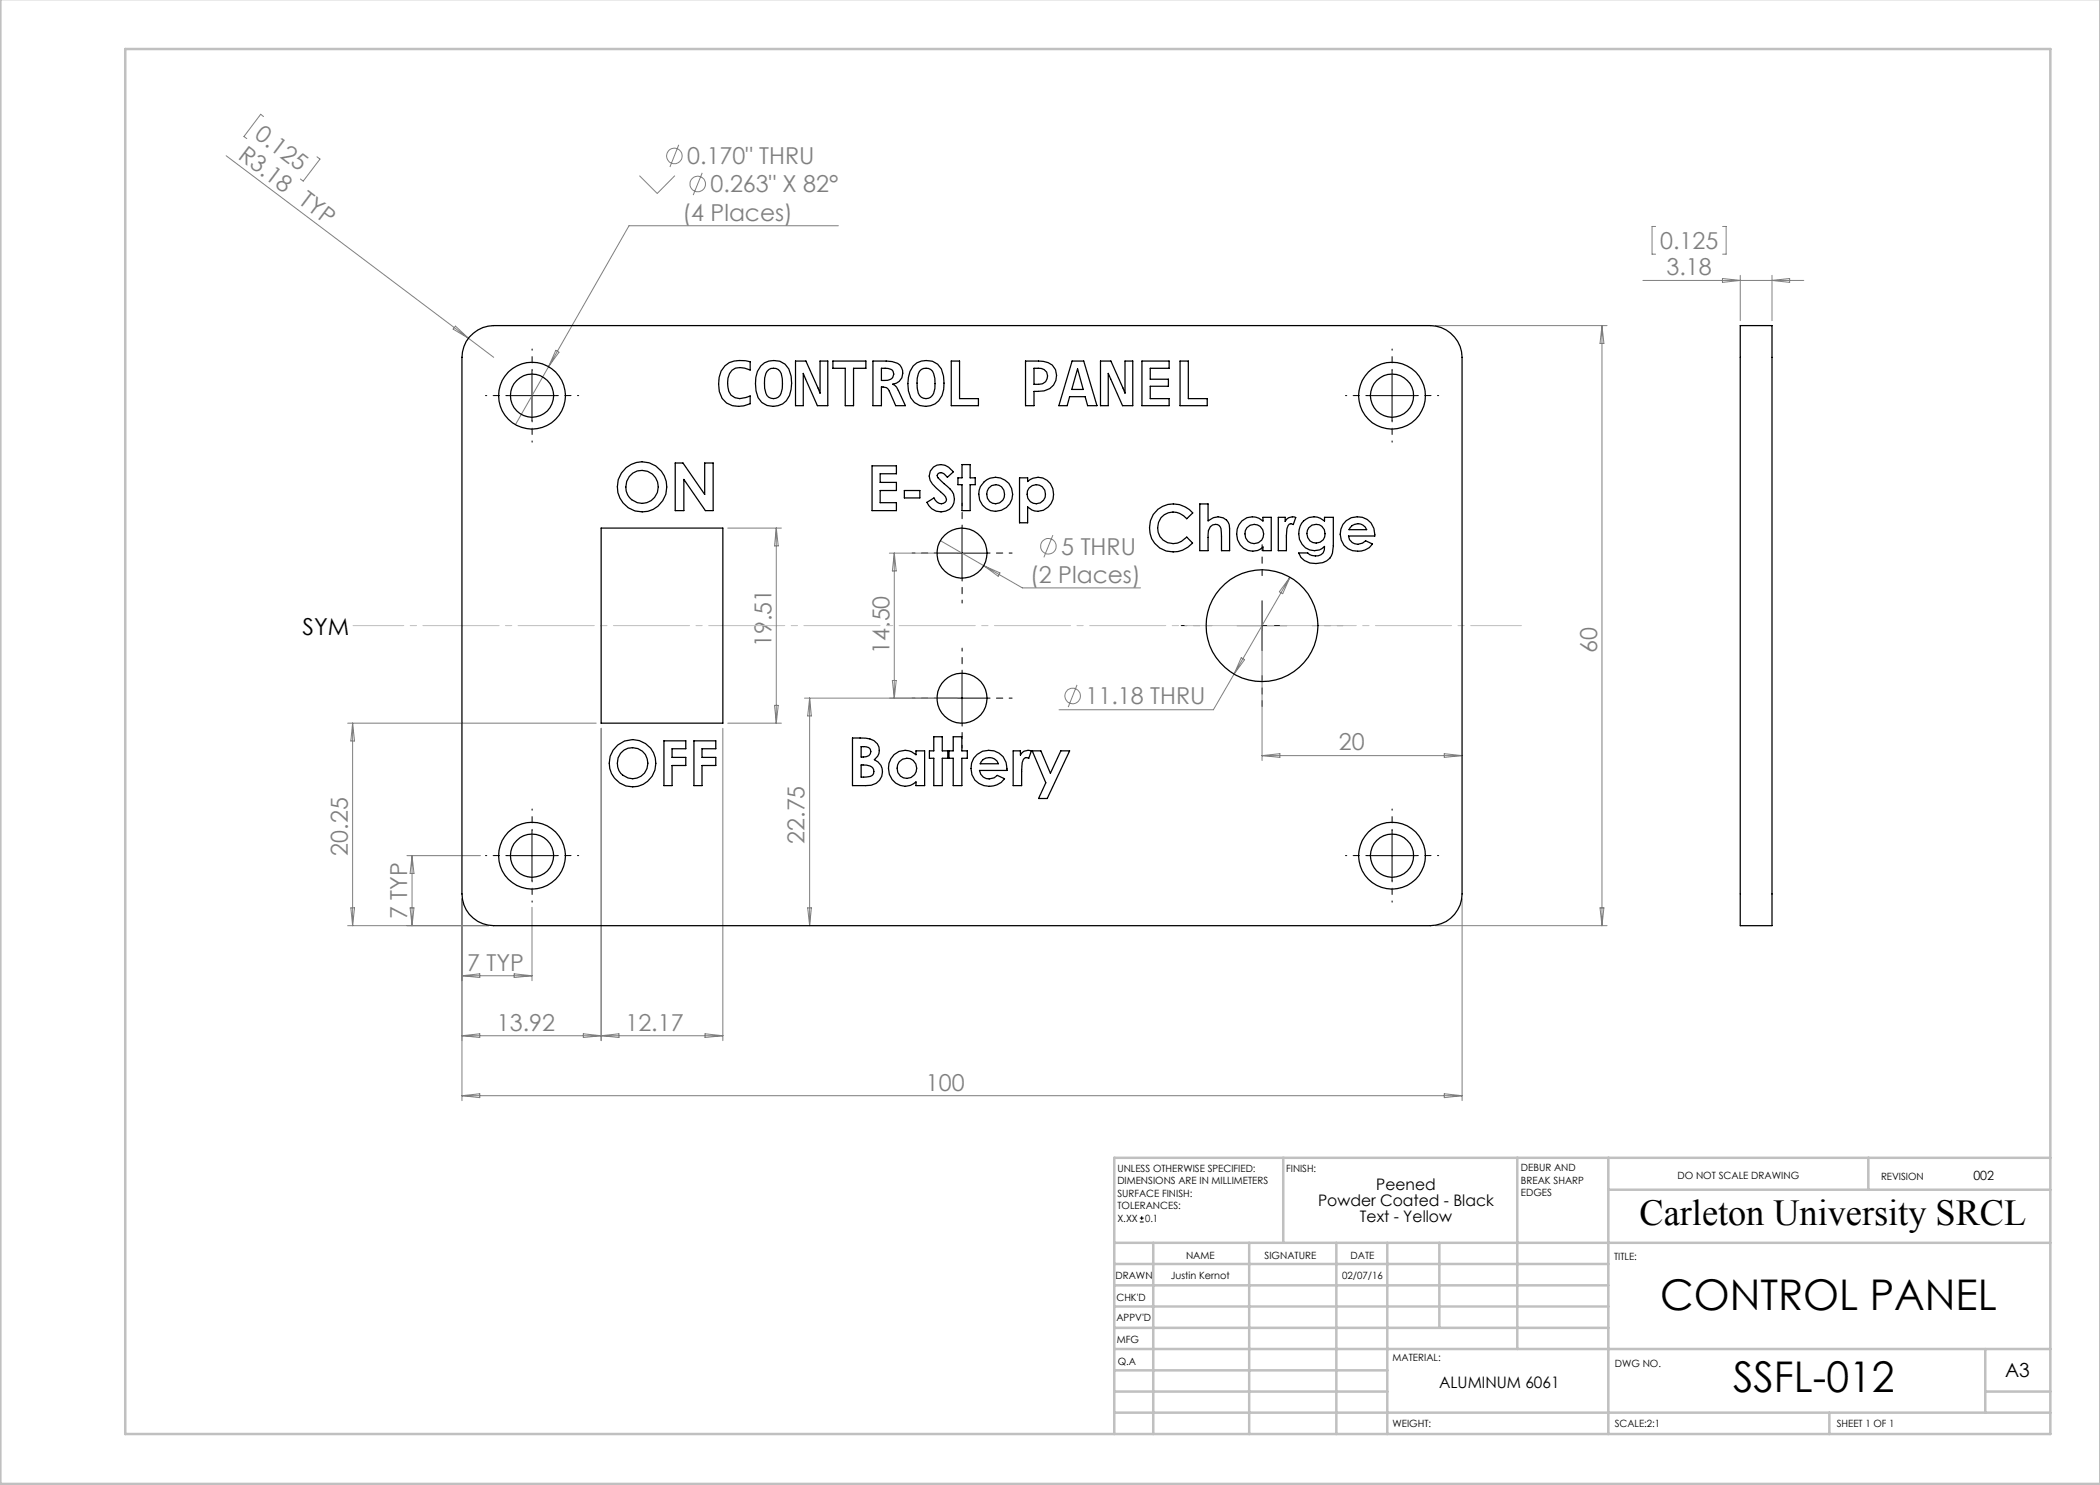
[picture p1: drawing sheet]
<svg xmlns="http://www.w3.org/2000/svg" width="420mm" height="297mm" viewBox="0 0 420 297" stroke-linecap="round" stroke-linejoin="round" font-family="sans-serif">
<g fill="none" stroke="#808080" stroke-width=".2">
<path d="M45.2 31.1l48.5 36.6M52.7 23.3l-.6-.4-3.3 4.4 .6 .4M63.4 31.4l.6 .4-3.4 4.4-.5-.4M127.9 35.1l3.5 3.6 3.6-3.6M135.7 29l-1.7 4.4M140.4 34.6l-1.8 4.4M167.7 45.2h-41.9l-16.1 28.1M328.6 56.1h32.2M331.1 45.3h-.7v5.5h.7M344.5 55.7l3.6 .4-3.6 .4zM344.5 45.3h.7v5.5h-.7M348.1 55.1v9"/>
<path d="M354.4 55.1v9M354.4 56.1l3.5-.4v.8zM91.1 65.2l2.6 2.5-3.1-1.9zM93.7 67.7l5 3.8M109.7 73.3l-6.6 11.6M111.2 70.1l.6 .3-2.1 2.9zM287.1 65.1h34.3M320.4 65.1v120M320.4 65.1l.4 3.6h-.8zM145.6 105.6h10.7M155.3 105.6v39M155.3 105.6l.3 3.6h-.7z"/>
<path d="M177.9 110.6h13.5M178.9 110.6v29M178.9 110.6l.3 3.6h-.7zM188.1 108.1l16.4 9.5h23.6M196.7 113.1l3.3 1.5-.4 .6zM210.6 107l-1.8 4.5M258 115.5l-11.2 19.3M258 115.5l-1.5 3.2-.6-.3zM160.9 139.6h30.5M161.9 139.6v45.5M161.9 139.6l.4 3.6h-.8zM178.5 136.1h.7l-.3 3.5z"/>
<path d="M215.4 137l-1.8 4.4M246.8 134.8l-4.1 7.2h-30.9M248.2 131.5l.7 .4-2.1 2.9zM252.4 126.1v26M69.5 144.6h49.7M70.5 144.6v40.5M70.5 144.6l.4 3.6h-.7zM120.2 145.7v62.4M144.6 145.7v62.4M145.6 144.6h10.7M154.9 141.1h.7l-.3 3.5zM252.4 151.1h40"/>
<path d="M252.4 151.1l3.6-.4v.8zM288.9 150.7l3.5 .4-3.5 .4zM81.4 171.1h14.7M82.4 171.1v14M82.4 171.1l.4 3.6h-.8zM92.4 179.8v40.3M292.4 179.8v40.3M69.5 185.1h28.3M70.2 181.6h.7l-.4 3.5zM82 181.6h.8l-.4 3.5zM92.4 195.2l3.6-.4v.7zM92.4 195.2h14"/>
<path d="M102.8 194.8l3.6 .4-3.6 .3zM106.4 181.5v14.6M161.5 181.6h.8l-.4 3.5zM287.1 185.1h34.3M320 181.6h.8l-.4 3.5zM92.4 207.1h52.2M92.4 207.1l3.6-.3v.7zM92.4 219.1l3.6-.3v.7zM92.4 219.1h200M116.7 206.8l3.5 .3-3.5 .4zM120.2 207.1l3.6-.3v.7zM141 206.8l3.6 .3-3.6 .4z"/>
<path d="M288.9 218.8l3.5 .3-3.5 .4z"/>
<circle cx="134.9" cy="31.2" r="1.56"/>
<circle cx="139.5" cy="36.8" r="1.56"/>
<circle cx="209.7" cy="109.2" r="1.55"/>
<circle cx="214.5" cy="139.2" r="1.55"/>
</g>
<g fill="none" stroke="#000" stroke-width=".2">
<path d="M101.4 79.1h10M106.4 74.2v9.9M273.4 79.1h10M278.4 74.2v9.9M187.4 110.6h10M192.4 105.6v10M187.4 139.6h10M192.4 134.7v9.9M247.4 125.1h10M252.4 120.2v9.9M101.4 171.1h10M106.4 166.1v10"/>
<path d="M273.4 171.1h10M278.4 166.1v10M228 244.4h.7M228 243.6h.7M228.4 243.2v.8"/>
</g>
<path d="M187.4 110.6h-5M192.4 105.6v-5M192.4 115.6v5M197.4 110.6h5M187.4 139.6h-5M192.4 134.6v-5M197.4 139.6h5M192.4 144.6v5" fill="none" stroke="#000" stroke-width=".2" stroke-dasharray="15.2 1.3 1.3 1.3" stroke-dashoffset="14.6"/>
<path d="M252.4 115.1v-6.2M242.4 125.1h-6.2M252.4 135.1v6.2M262.4 125.1h6.2" fill="none" stroke="#000" stroke-width=".2" stroke-dasharray="15.2 1.3 1.3 1.3" stroke-dashoffset="14.1"/>
<g fill="none" stroke="#000" stroke-width=".2" stroke-dasharray="15.2 1.3 1.3 1.3" stroke-dashoffset="15">
<path d="M101.4 79.1h-4.3M106.4 74.1v-4.3M111.4 79.1h4.3M273.4 79.1h-4.3M278.4 74.1v-4.3M283.4 79.1h4.3M106.4 84.1v4.3M278.4 84.1v4.3M101.4 171.1h-4.3M106.4 166.1v-4.3M106.4 176.1v4.3M111.4 171.1h4.3"/>
<path d="M273.4 171.1h-4.3M278.4 166.1v-4.3M278.4 176.1v4.3M283.4 171.1h4.3"/>
</g>
<path d="M70.6 125.1h233.7" fill="none" stroke="#c0c0c0" stroke-width=".2" stroke-dasharray="15.2 1.3 1.3 1.3" stroke-dashoffset="5.1"/>
<g fill="none" stroke="#c0c0c0" stroke-width=".5">
<path d="M.1 -.1v296.9h419.9M25 9.8h385.1v277h-385.1zM256.6 231.6v17M303.5 231.6v38.2M321.7 231.6v55.2M321.7 237.9h88.4M373.7 231.6v6.3M410.1 231.6h-187.3v55.2M222.8 248.6h187.3M222.8 257.1h98.9M222.8 252.8h98.9M230.6 248.6v38.2"/>
<path d="M249.8 248.6v38.2M267.3 248.6v38.2M277.5 248.6v38.2M287.9 248.6v17M222.8 265.6h98.9M222.8 261.3h98.9M222.8 278.3h54.7M222.8 274.1h54.7M222.8 269.8h187.3M397.1 278.3h13M397.1 269.8v12.7M222.8 282.5h187.3"/>
<path d="M365.9 282.5v4.3"/>
</g>
<g fill="none" stroke="#000" stroke-width=".25">
<path d="M93.9 67.4a6.5 6.5 0 0 1 4.8-2.3h187.4a6.5 6.5 0 0 1 6.3 6.4v107.3a6.4 6.4 0 0 1-6.3 6.3h-187.4a6.4 6.4 0 0 1-6.3-6.3v-107.3a6.4 6.4 0 0 1 1.5-4.1zM145 73.2a5.1 5.1 0 0 1 5-.8v1.6a3.4 3.4 0 0 0-3.6 0 4.4 4.4 0 0 0-.2 5 3.3 3.3 0 0 0 3.8 .2v1.5a4.1 4.1 0 0 1-4.3 0 4.1 4.1 0 0 1-2-3.9l.1-1.3 .4-1.3zM152.2 73.2a3.5 3.5 0 0 1 3.6-.9 3.5 3.5 0 0 1 2.4 2.9 6.5 6.5 0 0 1-.9 4.9 3.5 3.5 0 0 1-3.7 1 3.5 3.5 0 0 1-2.4-2.9 6.2 6.2 0 0 1 1-5zM153.4 74.3a1.66 1.66 0 0 1 2.8 .4 6.8 6.8 0 0 1-.2 4.4 1.62 1.62 0 0 1-2.8-.5 6.2 6.2 0 0 1 .2-4.3zM159.1 72.2h2.1l2.8 6.4v-6.4h1.6v8.9h-2.1l-2.8-6.4v6.4h-1.6zM166.6 72.2h6.6v1.5h-2.5v7.4h-1.6v-7.4h-2.5zM174.6 72.2l3.8 .1a2.27 2.27 0 0 1 2.2 2.2 2.27 2.27 0 0 1-2.1 2.3l.8 .6 1.8 3.7h-2l-1.2-2.9a1.31 1.31 0 0 0-1.6-.8v3.7h-1.7zM176.3 73.7a2.54 2.54 0 0 1 2.3 .6 1.35 1.35 0 0 1-.2 1.4 1.35 1.35 0 0 1-1.4 .4h-.7zM182.6 73.2a3.6 3.6 0 0 1 5.7 .6 7.9 7.9 0 0 1 .1 5.3 3.5 3.5 0 0 1-3.7 2.1 3.5 3.5 0 0 1-3-3 6.6 6.6 0 0 1 .9-5zM183.9 74.3a1.66 1.66 0 0 1 2.8 .4 6.2 6.2 0 0 1-.2 4.4 1.62 1.62 0 0 1-2.8-.5 6.8 6.8 0 0 1 .2-4.3zM190.3 72.2h1.6v7.5h3.8v1.4h-5.4zM205.1 72.2h2.6a3.4 3.4 0 0 1 3.4 1.7 3.2 3.2 0 0 1-3.5 4.4h-.8v2.8h-1.7z"/>
<path d="M206.8 73.7a2.46 2.46 0 0 1 2.5 .7 1.69 1.69 0 0 1-1.6 2.5h-.9zM214.4 72.2h2.3l2.7 8.9h-1.9l-.5-1.8h-3.1l-.5 1.8h-1.6zM215.5 73.8l1.1 4.1h-2.3zM220.1 72.2h2.1l2.8 6.4v-6.4h1.6v8.9h-2.1l-2.8-6.4v6.4h-1.6zM228.4 72.2h5.4v1.5h-3.8v2.1h3.7v1.5h-3.7v2.4h3.8v1.4h-5.4zM236 72.2h1.7v7.5h3.7v1.4h-5.4zM348.1 65.1h6.3v120h-6.3zM135 92.6h1.6l4.3 6.3v-6.3h1.7v9.5h-1.5l-4.3-6.2v6.2h-1.8zM174.4 93.2h4.9v1.6h-3.3v1.7h3.3v1.6h-3.3v2.4h3.3v1.6h-4.9zM180.9 98.1h3.1v1.5h-3.1zM186.7 93.4a2.74 2.74 0 0 1 4 1l-1.2 1.1-.7-.7a.75 .75 0 0 0-.9-.2 .75 .75 0 0 0-.4 .8l1.3 1.3a6 6 0 0 1 1.9 2.1 2.64 2.64 0 0 1-.6 2.9 2.64 2.64 0 0 1-2.9 .5l-.9-.5-.9-1.2 1.4-.9a1.4 1.4 0 0 0 1 1.1 1.4 1.4 0 0 0 1.4-.5 1.78 1.78 0 0 0-1.1-1.8 4.7 4.7 0 0 1-2.3-3.2l.3-1zM192.4 92.9h1.6v2.7h1.1v1.3h-1.1v5.2h-1.6v-5.2h-.8v-1.3h.8z"/>
<path d="M203.9 95.6h1.6v.7a3.1 3.1 0 0 1 3.5-.5 3.1 3.1 0 0 1 1.7 3.1 3.1 3.1 0 0 1-1.7 3 3.1 3.1 0 0 1-3.5-.5v3.2h-1.6zM120.2 105.6h24.4v39h-24.4zM231.6 101.8a5 5 0 0 1 6.9 .8l-1.2 1.1a3.2 3.2 0 0 0-4.7-.5 3.2 3.2 0 0 0 0 4.8 3.2 3.2 0 0 0 4.7-.6l1.2 1.2a4.9 4.9 0 0 1-7.2 .5 4.9 4.9 0 0 1 .3-7.3zM240 100.8h1.6v3.4a2.48 2.48 0 0 1 4.3 .7v5.2h-1.6a13.2 13.2 0 0 0-.2-4.7 1.19 1.19 0 0 0-2-.1l-.4 .8-.1 4h-1.6zM248.4 104.2a3.1 3.1 0 0 1 4.2 0v-.7h1.6v6.6h-1.6v-.7a3.1 3.1 0 0 1-3.5 .5 3.1 3.1 0 0 1-1.8-3.1l.1-1 .4-.9zM255.7 103.5h1.3v.8a1.6 1.6 0 0 1 2.2-.8l-.5 1.4a.65 .65 0 0 0-1.1 .2l-.2 .6-.1 1.4v3h-1.6zM260.7 104.2a3 3 0 0 1 4.2 0v-.7h1.8v5.6a3.1 3.1 0 0 1-3.5 3.6 3.2 3.2 0 0 1-3.4-2.1h1.7a2.26 2.26 0 0 0 3.1 0l.3-.6v-.7a3.1 3.1 0 0 1-3.5 .5 3.1 3.1 0 0 1-1.6-3.1 3.5 3.5 0 0 1 .9-2.5zM269.2 104.1a3.5 3.5 0 0 1 3.9-.4 3.5 3.5 0 0 1 1.9 3.5h-5.3a1.94 1.94 0 0 0 1.4 1.6 1.94 1.94 0 0 0 2-.6l1.4 .6a3.5 3.5 0 0 1-4.8 .9 3.5 3.5 0 0 1-1.1-4.8zM270.4 105.1a1.9 1.9 0 0 1 2.9 .8h-3.5zM132.8 148.2h4.4v1.6h-2.8v1.7h2.8v1.6h-2.8v4h-1.6zM138.8 148.2h4.4v1.6h-2.8v1.7h2.8v1.6h-2.8v4h-1.6zM170.5 147.6a8.1 8.1 0 0 1 4.3 .5 2.29 2.29 0 0 1 .1 3.8 2.74 2.74 0 0 1 1.5 3.4 2.74 2.74 0 0 1-3.2 1.8h-2.7z"/>
<path d="M172.2 149.3a1.95 1.95 0 0 1 1.9 .6 1.15 1.15 0 0 1-.2 1.2 1.15 1.15 0 0 1-1.3 .3h-.4zM172.2 153a3.1 3.1 0 0 1 2.4 .6 1.06 1.06 0 0 1-.6 1.7l-1.8 .1zM178.8 150.9a3.2 3.2 0 0 1 4.4 .1v-.8h1.7v6.9h-1.7v-.7a3.3 3.3 0 0 1-3.7 .5 3.3 3.3 0 0 1-1.8-3.2l.1-1.1 .4-.9zM186.8 147.4h1.7v2.8h1v1.5h-1v5.4h-1.7v-5.4h-.9v-1.5h.9zM190.6 147.4h1.8v2.8h1.1v1.5h-1.1v5.4h-1.8v-5.4h-.8v-1.5h.8zM195.4 150.9a3.6 3.6 0 0 1 4.1-.4 3.6 3.6 0 0 1 1.9 3.6h-5.5a2.02 2.02 0 0 0 1.5 1.6 2.02 2.02 0 0 0 2.1-.6l1.4 .6a3.7 3.7 0 0 1-5.5 .7 3.7 3.7 0 0 1 0-5.5zM196.6 151.9a1.98 1.98 0 0 1 3.1 .8h-3.7zM202.6 150.2h1.5v.8a1.61 1.61 0 0 1 2.2-.8l-.6 1.5a.68 .68 0 0 0-1 .2l-.3 .6-.1 1.5v3.1h-1.7zM206.4 150.2h1.8l1.9 4.5 2.1-4.5h1.7l-4.5 9.5h-1.7l1.5-3.1z"/>
<circle cx="106.4" cy="79.1" r="4.3"/>
<circle cx="106.4" cy="79.1" r="6.7"/>
<circle cx="278.4" cy="79.1" r="4.3"/>
<circle cx="278.4" cy="79.1" r="6.7"/>
<circle cx="128.4" cy="97.4" r="3.3"/>
<circle cx="128.4" cy="97.4" r="5"/>
<circle cx="199.1" cy="98.9" r="1.86"/>
<circle cx="199.2" cy="98.9" r="3.4"/>
<circle cx="207.2" cy="98.9" r="1.9"/>
<circle cx="192.4" cy="110.6" r="5"/>
<circle cx="250.8" cy="106.8" r="1.92"/>
<circle cx="263.2" cy="106.8" r="1.87"/>
<circle cx="192.4" cy="139.6" r="5"/>
<circle cx="252.4" cy="125.1" r="11.2"/>
<circle cx="126.5" cy="152.7" r="4.7"/>
<circle cx="126.5" cy="152.7" r="3.1"/>
<circle cx="181.4" cy="153.7" r="2"/>
<circle cx="106.4" cy="171.1" r="6.7"/>
<circle cx="106.4" cy="171.1" r="4.3"/>
<circle cx="278.4" cy="171.1" r="6.7"/>
<circle cx="278.4" cy="171.1" r="4.3"/>
</g>
<g font-size="8.5">
<text x="332" y="262.1">CONTROL PANEL</text>
<text x="346.6" y="278.5">SSFL-012</text>
</g>
<text font-size="7.3" x="327.9" y="244.9">Carleton University SRCL</text>
<g font-size="4.7" fill="#808080">
<text x="50.7" y="27.4" transform="rotate(37 50.7 27.4)">0.125</text>
<text x="47.4" y="31.5" transform="rotate(37 47.4 31.5)">R3.18</text>
<text x="137.5" y="32.9">0.170&quot; THRU</text>
<text x="59.6" y="40.6" transform="rotate(37 59.6 40.6)">TYP</text>
<text x="142.1" y="38.5">0.263&quot; X 82°</text>
<text x="136.5" y="44.1">(4 Places)</text>
<text x="332" y="49.8">0.125</text>
<text x="333.3" y="55">3.18</text>
<text x="212.3" y="110.9">5 THRU</text>
<text x="206.1" y="116.6">(2 Places)</text>
<text x="154.3" y="129.5" transform="rotate(-90 154.3 129.5)">19.51</text>
<text x="177.9" y="130.8" transform="rotate(-90 177.9 130.8)">14.50</text>
<text x="319.4" y="130.6" transform="rotate(-90 319.4 130.6)">60</text>
<text x="217.1" y="140.9">11.18 THRU</text>
<text x="267.8" y="150.1">20</text>
<text x="69.5" y="171.1" transform="rotate(-90 69.5 171.1)">20.25</text>
<text x="160.9" y="168.8" transform="rotate(-90 160.9 168.8)">22.75</text>
<text x="81.4" y="183.8" transform="rotate(-90 81.4 183.8)">7 TYP</text>
<text x="93.4" y="194.1">7 TYP</text>
<text x="99.4" y="206.1">13.92</text>
<text x="125.1" y="206.1">12.17</text>
<text x="185.2" y="218.1">100</text>
</g>
<text font-size="4.7" x="60.5" y="127">SYM</text>
<text font-size="3.9" x="401" y="275.4">A3</text>
<g font-size="3.2">
<text x="275.3" y="238">Peened</text>
<text x="263.6" y="241.2">Powder Coated - Black</text>
<text x="272" y="244.4">Text - Yellow</text>
<text x="287.8" y="277.7">ALUMINUM 6061</text>
</g>
<text font-size="2.5" x="394.7" y="235.9">002</text>
<g font-size="2">
<text x="223.5" y="234.4">UNLESS OTHERWISE SPECIFIED:</text>
<text x="223.5" y="236.9">DIMENSIONS ARE IN MILLIMETERS</text>
<text x="223.5" y="239.4">SURFACE FINISH:</text>
<text x="257.2" y="234.4">FINISH:</text>
<text x="304.2" y="234.3">DEBUR AND</text>
<text x="304.2" y="236.8">BREAK SHARP</text>
<text x="304.2" y="239.3">EDGES</text>
<text x="335.5" y="235.8">DO NOT SCALE DRAWING</text>
<text x="376.2" y="236">REVISION</text>
<text x="223.5" y="241.9">TOLERANCES:</text>
<text x="223.5" y="244.4">X.XX</text>
<text x="229" y="244.4">0.1</text>
<text x="237.2" y="251.8">NAME</text>
<text x="252.9" y="251.7">SIGNATURE</text>
<text x="270.1" y="251.7">DATE</text>
<text x="223.1" y="255.9">DRAWN</text>
<text x="234.2" y="255.9">Justin Kernot</text>
<text x="268.4" y="255.7">02/07/16</text>
<text x="322.8" y="252">TITLE:</text>
<text x="223.3" y="260.1">CHK'D</text>
<text x="223.3" y="264.2">APPV'D</text>
<text x="223.3" y="268.6">MFG</text>
<text x="223.5" y="272.9">Q.A</text>
<text x="278.5" y="272.3">MATERIAL:</text>
<text x="323" y="273.4">DWG NO.</text>
<text x="278.5" y="285.3">WEIGHT:</text>
<text x="323" y="285.4">SCALE:2:1</text>
<text x="367.4" y="285.4">SHEET 1 OF 1</text>
</g>
</svg>
